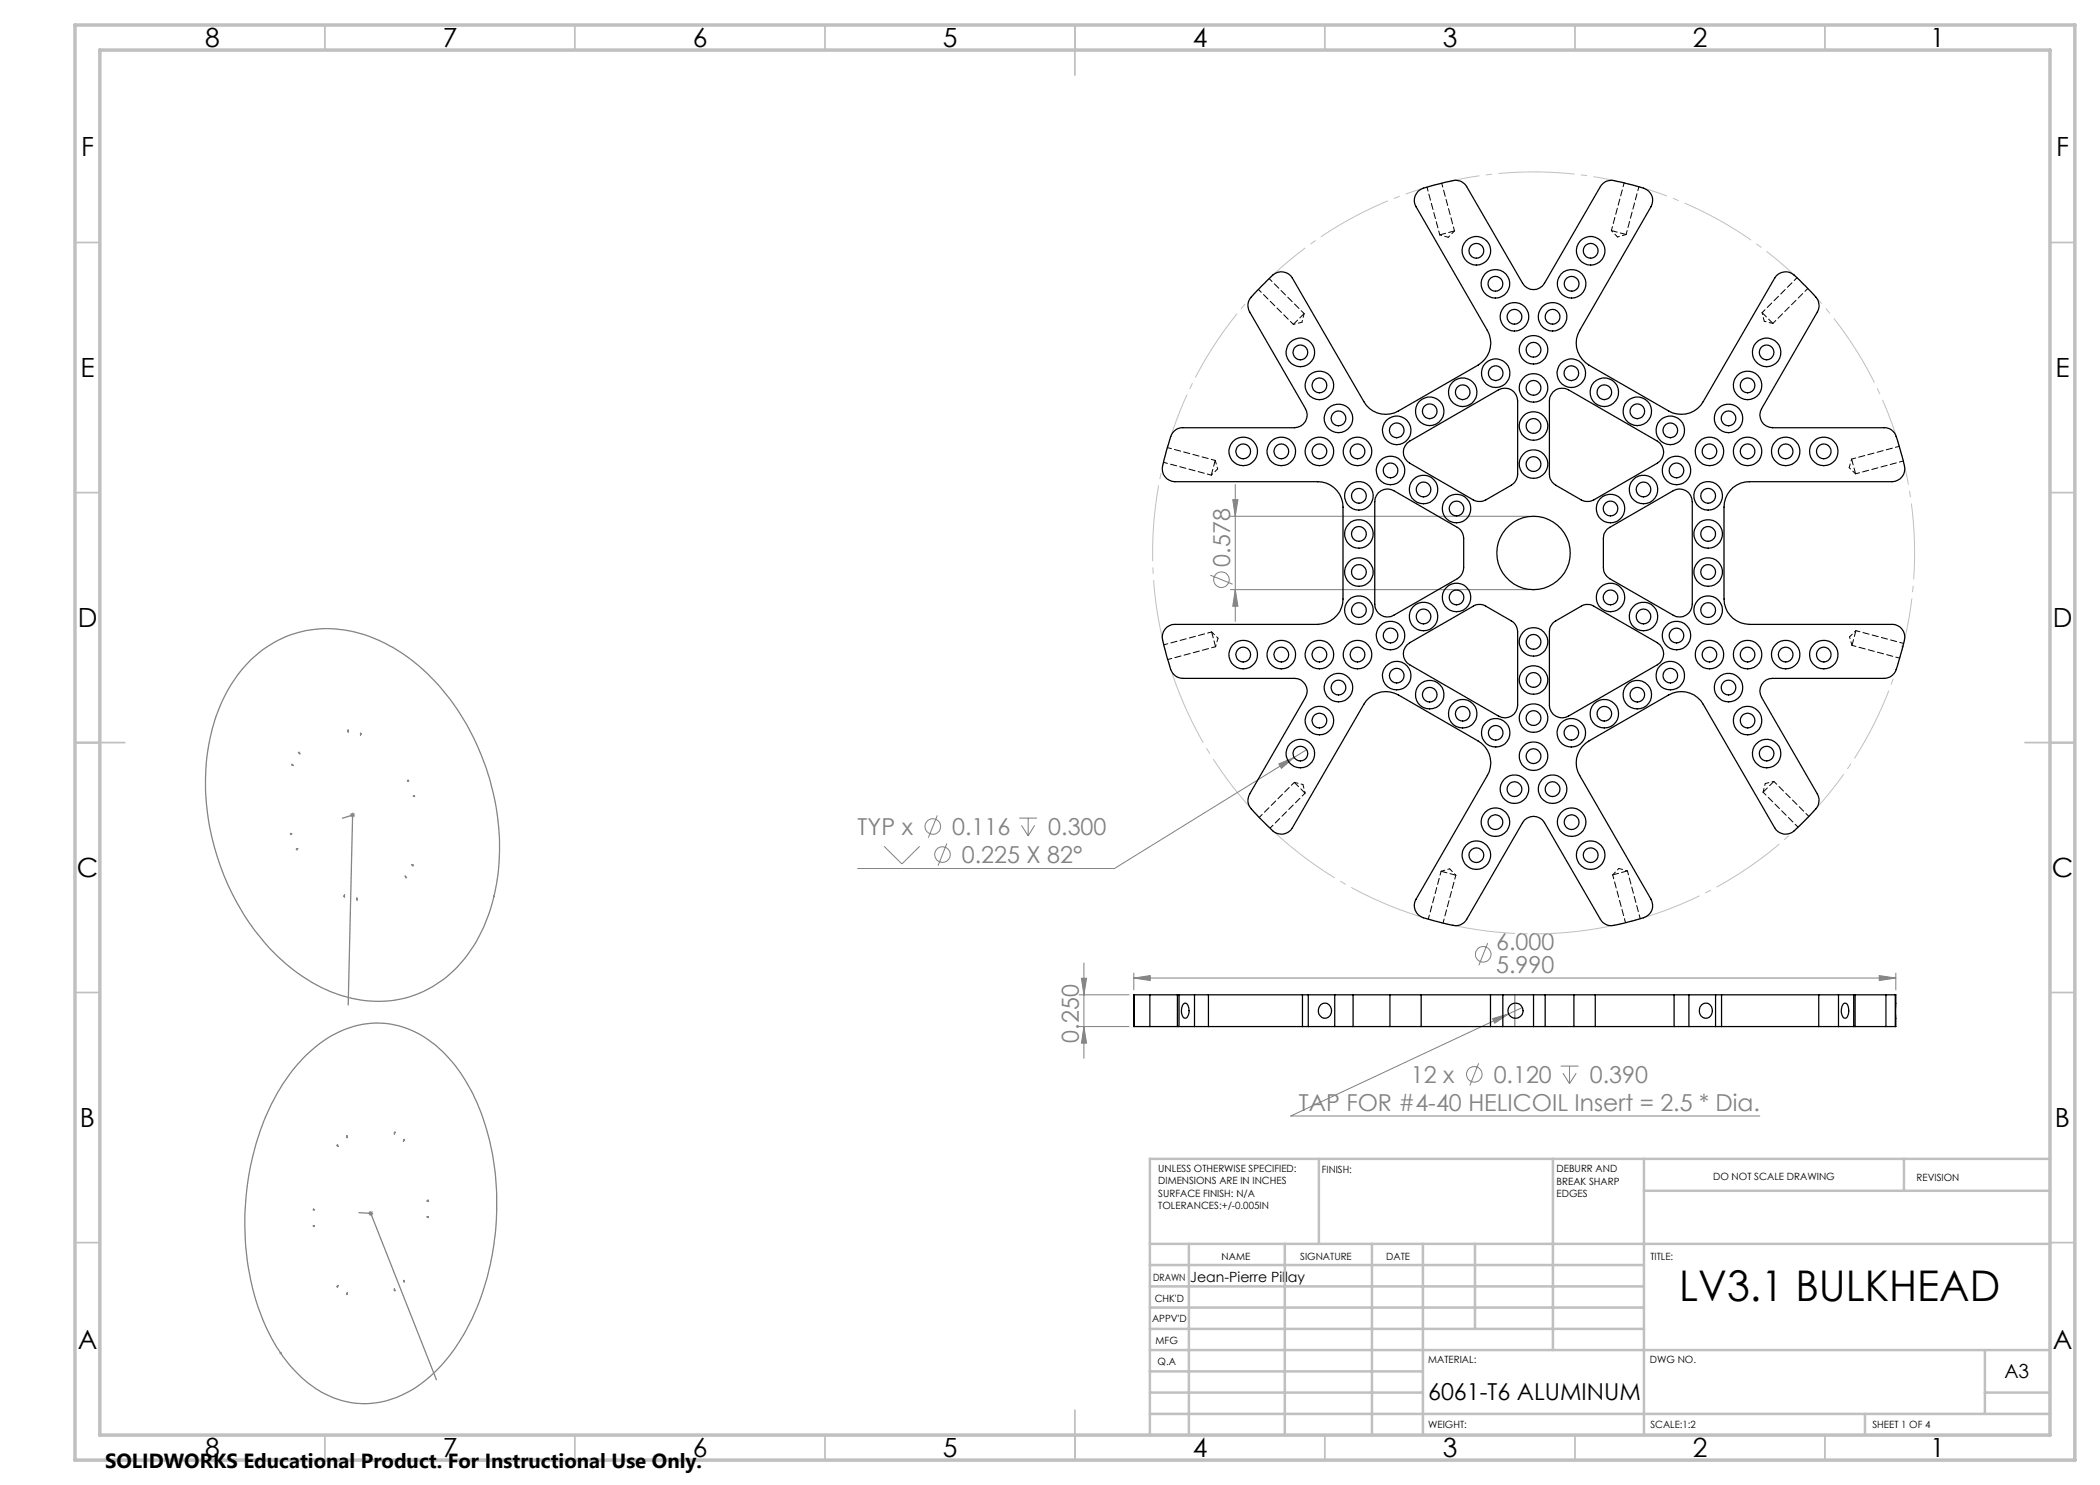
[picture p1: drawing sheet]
<svg xmlns="http://www.w3.org/2000/svg" width="420mm" height="297mm" viewBox="0 0 420 297" stroke-linecap="round" stroke-linejoin="round" font-family="sans-serif">
<g fill="none" stroke="#808080" stroke-width=".2">
<path d="M246.6 99.9h1l-.5 3.4zM247.1 96.9v27.4M242.1 115l4.4 1.8M246.1 103.3h59.6M246.1 117.9h59.6M247.1 117.9l.5 3.3h-1zM255.8 152.8l3-1.3-2.5 2.2zM261.3 149.9l-38.4 23.8h-51.4M70 163h1M70.1 162.7l.8 .7M70.5 162.5v1M70.9 162.7l-.8 .7"/>
<path d="M71.4 179.6l.1 .3M176.8 169.3l3.6 3.5 3.5-3.5M187.5 163.1l-1.8 4.4M189.4 168.7l-1.8 4.4M203.8 163.6h3.6M204.3 165.1l1.3 2.1M205.6 163.6v3.6M206.9 165.1l-1.3 2.1M215.8 199h10M216.3 195.6h1l-.5 3.4zM216.8 192.6v19.1M226.8 195.6l3.2-.5v1z"/>
<path d="M226.8 194.6v3.4M226.8 195.6h152.4M297.5 188.6l-1.7 4.5M375.8 195.1l3.4 .5-3.4 .5zM379.2 194.6v3.4M215.8 205.3h10M216.8 205.3l.5 3.3h-1zM295.7 212.7l-1.7 4.4M298.5 203.7l3.2-.9-2.8 1.8zM301.7 202.8l-43.5 20.4h93.8M304.5 201.5l-2.8 1.3M312.1 213.2h3.6"/>
<path d="M312.6 214.6l1.3 2.1M313.9 213.2v3.5M315.2 214.6l-1.3 2.1M73.7 242.7h.9M73.8 242.3l.7 .7M74.2 242.2v1M74.5 242.3l-.7 .7M78.9 257.8v.3"/>
<circle cx="244.3" cy="115.9" r="1.55"/>
<circle cx="186.6" cy="165.3" r="1.55"/>
<circle cx="188.5" cy="170.9" r="1.55"/>
<circle cx="296.6" cy="190.9" r="1.56"/>
<circle cx="294.9" cy="214.9" r="1.55"/>
</g>
<path d="M379.6 88.3a76.2 76.2 0 0 0-127.7-30.7 76.2 76.2 0 0 0 35.1 126.6 76.2 76.2 0 0 0 93.7-92.1l-1.1-3.8" fill="none" stroke="#c0c0c0" stroke-width=".2" stroke-dasharray="15.2 1.3 1.3 1.3" stroke-dashoffset="6.4" stroke-linecap="butt"/>
<g fill="none" stroke="#808080" stroke-width=".25">
<path d="M50.1 132a22.1 22.1 0 0 1 23.3-4.9 37.5 37.5 0 0 1 18.8 16 48.3 48.3 0 0 1 6.3 37.2 27.8 27.8 0 0 1-11.8 16.9 22.7 22.7 0 0 1-21.4 .8 40.6 40.6 0 0 1-19.3-20.2 47 47 0 0 1-3-33.8 29.5 29.5 0 0 1 7.1-12zM380.4 129.3l.1 .1zM58.4 152.9l.3 .2-.3-.1zM59.7 150.5h.1l.2 .3zM69.5 146.1l.1-.1v.4zM72.1 146.6l.1 .2-.1 .2zM81.6 156l.1 .2-.2 .1zM82.7 159.2l.2-.1v.2zM58.1 166.7l.2 .1-.2 .1zM59.3 169.8l.2-.1-.1 .3zM68.5 163.7l2-.7-.9 38M68.9 179v.4l-.1-.2z"/>
<path d="M71.4 179.6l.1 .3-.1 .1zM81 175.2l.3 .3h-.1zM82.3 172.9l.3 .1v.2zM98.8 179.2h.1M303 199v6.3M61.2 211.1a19.8 19.8 0 0 1 16.4-6.4 21.1 21.1 0 0 1 14.1 9.3 44.5 44.5 0 0 1 7.5 23.1 53.1 53.1 0 0 1-6.9 30.5 26.9 26.9 0 0 1-13.8 12.1 17.7 17.7 0 0 1-18.2-4.3 37 37 0 0 1-10.3-20.4 54.3 54.3 0 0 1 6-37.3 32.1 32.1 0 0 1 5.2-6.6zM67.5 228.9l.1 .4-.2-.2zM69.3 227.2h.1v.3zM78.9 226.5l.1-.1-.1 .4zM80.8 227.9l.1 .2-.2 .1zM62.7 245.1h.2l-.2 .2zM62.7 241.8l.2 .2h-.2z"/>
<path d="M67.4 257.3l.2-.2-.1 .4zM69.5 258.5v.4h-.2zM71.8 242.5l2.4 .2 13.1 33.2M78.9 257.8l.1 .3h-.1zM80.7 256.1l.2 .1-.1 .2zM85.4 240.2l.2-.2 .1 .2zM85.4 243.4l.3-.1-.1 .2zM56.1 270.5h.1"/>
</g>
<g fill="none" stroke="#c0c0c0" stroke-width=".35">
<path d="M65 5v5M115 5v5M165 5v5M215 5v10M265 5v5M315 5v5M365 5v5M15 48.5h5M410 48.5h5M15 98.5h5M410 98.5h5M15 148.5h10"/>
<path d="M405 148.5h10M15 198.5h5M410 198.5h5M15 248.5h5M410 248.5h5M65 287v5M115 287v5M165 287v5M215 282v10M265 287v5M315 287v5M365 287v5"/>
</g>
<g fill="none" stroke="#c0c0c0" stroke-width=".5">
<path d="M263.8 231.8v17M310.6 231.8v38.2M328.8 231.8v55.2M328.8 238.2h81.2M380.8 231.8v6.4M410 231.8h-180v55.2M230 248.8h180M230 257.3h98.8M230 253h98.8M237.8 248.8v38.2M257 248.8v38.2M274.4 248.8v38.2"/>
<path d="M284.6 248.8v38.2M295 248.8v17M230 265.8h98.8M230 261.5h98.8M230 278.5h54.6M230 274.3h54.6M230 270h180M397 278.5h13M397 270v12.8M230 282.8h180M373 282.8v4.2"/>
</g>
<path d="M15 5h400v287h-400zM20 10h390v277h-390z" fill="none" stroke="#c0c0c0" stroke-width=".7"/>
<g fill="#808080">
<path d="M255.8 152.8l.5 .9 2.5-2.2zM298.5 203.7l.4 .9 2.8-1.8zM226.8 195.6l3.2-.5v1zM375.8 195.1l3.4 .5-3.4 .5z"/>
<path d="M216.8 205.3l.5 3.3h-1zM216.3 195.6h1l-.5 3.4z"/>
<path d="M246.6 99.9h1l-.5 3.4zM247.1 117.9l.5 3.3h-1z"/>
</g>
<g fill="none" stroke="#000" stroke-width=".25">
<path d="M252.3 57.2l1.1-1.1a4.5 4.5 0 0 1 2.7-1.7 2.57 2.57 0 0 1 2.4 1.2l14.8 25.5a5.1 5.1 0 0 0 6.4 1.1l15.9-9.2 .7-.5a5.1 5.1 0 0 0 1.2-6.4l-14.5-25.3a2.72 2.72 0 0 1 2.4-3.4l4.4-1.1a2.77 2.77 0 0 1 3.5 1l11.6 19.9a2.53 2.53 0 0 0 4-.5l11.4-19.7a2.75 2.75 0 0 1 3.2-.7l4.5 1.1a2.67 2.67 0 0 1 2.2 3.9l-14.6 25.6a5.1 5.1 0 0 0 2.2 6.1l16.7 9.6a5 5 0 0 0 6.1-2.3l14.6-25.1a2.68 2.68 0 0 1 4.2 .4l3.3 3.2a2.82 2.82 0 0 1 .8 3.6l-11.4 19.9a2.54 2.54 0 0 0 2.4 3.2h22.7a2.83 2.83 0 0 1 2.3 2.5l1.2 4.5a2.66 2.66 0 0 1-2.3 3.8l-29.4 .1a5.1 5.1 0 0 0-4.2 5l.1 19.3a5.1 5.1 0 0 0 5 4.2h29.1a2.7 2.7 0 0 1 1.7 3.8l-1.2 4.5a2.8 2.8 0 0 1-2.7 2.5h-22.9a2.56 2.56 0 0 0-1.6 3.8l11.3 19.7a2.85 2.85 0 0 1-.9 3.1l-3.3 3.3a2.65 2.65 0 0 1-4.5 0l-14.8-25.5a5.1 5.1 0 0 0-6.4-1.1l-16.6 9.7a5 5 0 0 0-1.2 6.4l14.5 25.3a2.64 2.64 0 0 1-2.4 3.4l-1.5 .4a14.9 14.9 0 0 1-4.9 .9l-1-.6-.5-.6-11.2-19.4a2.52 2.52 0 0 0-4.4 0l-11.4 19.7a2.76 2.76 0 0 1-3.3 .7l-4.4-1.1a2.65 2.65 0 0 1-2.2-4l14.7-25.5a5.1 5.1 0 0 0-2.3-6.1l-16.7-9.6a5.1 5.1 0 0 0-6.1 2.3l-14.6 25.1a2.68 2.68 0 0 1-4.2-.4l-1.1-1a14.3 14.3 0 0 1-3.2-3.9l-.1-.8 .3-1.1 11.2-19.3a2.54 2.54 0 0 0-2.2-3.8l-22.7-.1a2.83 2.83 0 0 1-2.3-2.4l-1.2-4.5a2.65 2.65 0 0 1 2.3-3.8h28.5l.9-.1a5.1 5.1 0 0 0 4.2-5l-.1-19.3a5.1 5.1 0 0 0-5-4.2h-29.1a2.67 2.67 0 0 1-1.7-3.8l1.2-4.5a2.73 2.73 0 0 1 2.7-2.5h22.3l.6-.1a2.51 2.51 0 0 0 1.6-3.7l-11.3-19.6a2.74 2.74 0 0 1 1-3.3zM310.6 78.4a2.52 2.52 0 0 1 3.1-.4l17.8 10.2a2.55 2.55 0 0 1 0 4.4l-12.7 7.4a2.7 2.7 0 0 1-2.6 0l-5-3a2.69 2.69 0 0 1-1.3-2.2v-14.6l.1-.7zM275.7 98.5a2.59 2.59 0 0 1 3.1-.4l12.7 7.4a2.57 2.57 0 0 1 1.2 2.2v5.8a2.69 2.69 0 0 1-1.2 2.2l-12.7 7.3a2.54 2.54 0 0 1-3.8-2.1v-20.6v-.6zM281.4 88.6l18.3-10.6a2.54 2.54 0 0 1 3.8 2.2v14.6a2.69 2.69 0 0 1-1.2 2.2l-5.1 3a2.7 2.7 0 0 1-2.6 0l-12.7-7.4a2.51 2.51 0 0 1-.5-4zM321.4 105.9l13.2-7.8a2.54 2.54 0 0 1 3.9 2.2v20.6a2.54 2.54 0 0 1-3.9 2.1l-12.7-7.3a2.69 2.69 0 0 1-1.2-2.2v-5.8l.2-1zM281.4 129l13.2-7.8a2.46 2.46 0 0 1 2.6 0l5.1 3a2.57 2.57 0 0 1 1.2 2.2v14.6a2.54 2.54 0 0 1-3.8 2.2l-17.8-10.2a2.51 2.51 0 0 1-.5-4zM310.6 124.6l5.6-3.4a2.46 2.46 0 0 1 2.6 0l12.7 7.3a2.55 2.55 0 0 1 0 4.5l-17.8 10.2a2.54 2.54 0 0 1-3.8-2.2v-14.6l.2-1zM226.8 199h3.2M226.8 199v4.7v-3M226.8 199v6.3M230 199h5.5M230 199v6.3"/>
<path d="M235.5 199h.3M235.5 199v6.3M235.8 199h3.1M235.8 199v6.3M238.9 199h2.8M238.9 199v6.3M241.7 199h18.8M241.7 199v6.3M260.5 199h1.2M260.5 199v6.3M261.7 199h5.2M261.7 199v6.3"/>
<path d="M266.9 199h3.7M266.9 199v6.3M270.6 199h7.4M270.6 199v6.3M278 199h6.2M278 199v6.3M284.2 199h13.9M284.2 199v6.3M298.1 199h2.5M298.1 199v6.3M300.6 199h6.1M300.6 199v6.3"/>
<path d="M306.7 199h2.3M306.7 199v6.3M309 199v6.3M309 199h5.8M314.8 199h4.3M314.8 199v6.3M319.1 199h15.7M319.1 199v6.3M334.8 199h3M334.8 199v6.3M337.8 199h5.3M337.8 199v6.3"/>
<path d="M343.1 199h1.2M343.1 199v6.3M344.3 199v6.3M344.3 199h19.4M363.7 199h4M363.7 199v6.3M367.7 199h3M367.7 199v6.3M370.7 199h.3M370.7 199v6.3M371 199v6.3M371 199h6.2"/>
<path d="M377.2 199h1.9M377.2 199v6.3M379.1 199h.1v6.3h-.1M379.1 199v6.3M226.8 203.7v1.6M226.8 205.3h3.2M230 205.3h5.5M235.5 205.3h.3M235.8 205.3h3.1M236.7 200.8l.3-.2a1.51 1.51 0 0 1 .8 1.9 1.21 1.21 0 0 1-.8 1.2 1.85 1.85 0 0 1-.5-2.6zM238.9 205.3h2.8M241.7 205.3h18.8"/>
<path d="M260.5 205.3h1.2M261.7 205.3h5.2M264.2 200.9a1.44 1.44 0 0 1 1.8 .3 1.44 1.44 0 0 1 0 1.9 1.35 1.35 0 0 1-1.7 .4 1.35 1.35 0 0 1-.6-1.7zM266.9 205.3h3.7M270.6 205.3h7.4M278 205.3h6.2M284.2 205.3h13.9M298.1 205.3h2.5M300.6 205.3h6.1M306.7 205.3h2.3M309 205.3h5.8M314.8 205.3h4.3"/>
<path d="M319.1 205.3h15.7M334.8 205.3h3M337.8 205.3h5.3M340.4 200.9a1.37 1.37 0 0 1 1.6 .1 1.37 1.37 0 0 1 .4 1.6 1.33 1.33 0 0 1-1.7 1 1.33 1.33 0 0 1-.8-1.8zM343.1 205.3h1.2M344.3 205.3h19.4M363.7 205.3h4M367.7 205.3h3M368.7 200.8l.2-.2a1.46 1.46 0 0 1 .8 1.9 1.18 1.18 0 0 1-.7 1.2 1.3 1.3 0 0 1-.7-1.7zM370.7 205.3h.3M371 205.3h6.2M377.2 205.3h1.9"/>
<circle cx="295.3" cy="50.2" r="1.48"/>
<circle cx="295.3" cy="50.2" r="2.86"/>
<circle cx="299.1" cy="56.8" r="1.48"/>
<circle cx="299.1" cy="56.8" r="2.85"/>
<circle cx="314.3" cy="56.8" r="1.48"/>
<circle cx="314.3" cy="56.8" r="2.85"/>
<circle cx="318.1" cy="50.2" r="1.48"/>
<circle cx="318.1" cy="50.2" r="2.86"/>
<circle cx="260.1" cy="70.5" r="1.48"/>
<circle cx="260.1" cy="70.5" r="2.86"/>
<circle cx="263.9" cy="77.1" r="1.48"/>
<circle cx="263.9" cy="77.1" r="2.85"/>
<circle cx="292.5" cy="78.5" r="1.47"/>
<circle cx="292.5" cy="78.4" r="2.87"/>
<circle cx="299.1" cy="74.7" r="1.47"/>
<circle cx="299.1" cy="74.6" r="2.87"/>
<circle cx="302.9" cy="63.4" r="2.85"/>
<circle cx="302.9" cy="63.4" r="1.48"/>
<circle cx="306.7" cy="77.6" r="2.85"/>
<circle cx="306.7" cy="70" r="2.85"/>
<circle cx="306.7" cy="70" r="1.48"/>
<circle cx="306.7" cy="77.6" r="1.48"/>
<circle cx="310.5" cy="63.4" r="2.85"/>
<circle cx="310.5" cy="63.4" r="1.48"/>
<circle cx="314.3" cy="74.6" r="2.86"/>
<circle cx="314.3" cy="74.7" r="1.47"/>
<circle cx="320.9" cy="78.5" r="1.47"/>
<circle cx="320.9" cy="78.4" r="2.87"/>
<circle cx="349.5" cy="77.1" r="1.47"/>
<circle cx="349.5" cy="77.1" r="2.86"/>
<circle cx="353.3" cy="70.5" r="1.47"/>
<circle cx="353.3" cy="70.5" r="2.87"/>
<circle cx="248.6" cy="90.3" r="2.85"/>
<circle cx="248.6" cy="90.3" r="1.48"/>
<circle cx="256.3" cy="90.3" r="2.85"/>
<circle cx="256.3" cy="90.3" r="1.48"/>
<circle cx="263.9" cy="90.3" r="2.85"/>
<circle cx="263.9" cy="90.3" r="1.48"/>
<circle cx="267.7" cy="83.7" r="2.85"/>
<circle cx="267.7" cy="83.7" r="1.48"/>
<circle cx="271.5" cy="90.3" r="2.85"/>
<circle cx="271.5" cy="90.3" r="1.48"/>
<circle cx="271.8" cy="99.2" r="2.85"/>
<circle cx="271.8" cy="99.2" r="1.48"/>
<circle cx="278.1" cy="94.1" r="2.85"/>
<circle cx="278.1" cy="94.1" r="1.47"/>
<circle cx="279.3" cy="86.1" r="2.86"/>
<circle cx="279.3" cy="86.1" r="1.47"/>
<circle cx="284.7" cy="97.9" r="2.86"/>
<circle cx="284.7" cy="97.9" r="1.47"/>
<circle cx="285.9" cy="82.3" r="1.47"/>
<circle cx="285.9" cy="82.3" r="2.87"/>
<circle cx="306.7" cy="85.2" r="2.85"/>
<circle cx="306.7" cy="92.8" r="2.85"/>
<circle cx="306.7" cy="85.2" r="1.48"/>
<circle cx="306.7" cy="92.8" r="1.48"/>
<circle cx="327.5" cy="82.3" r="1.47"/>
<circle cx="327.5" cy="82.3" r="2.87"/>
<circle cx="328.7" cy="97.9" r="2.86"/>
<circle cx="328.7" cy="97.9" r="1.47"/>
<circle cx="334.1" cy="86.1" r="1.47"/>
<circle cx="334.1" cy="86.1" r="2.87"/>
<circle cx="335.3" cy="94.1" r="2.86"/>
<circle cx="335.3" cy="94.1" r="1.47"/>
<circle cx="341.6" cy="99.2" r="2.85"/>
<circle cx="341.6" cy="99.2" r="1.48"/>
<circle cx="341.9" cy="90.3" r="2.86"/>
<circle cx="341.9" cy="90.3" r="1.47"/>
<circle cx="345.7" cy="83.7" r="2.86"/>
<circle cx="345.7" cy="83.7" r="1.47"/>
<circle cx="349.5" cy="90.3" r="2.86"/>
<circle cx="349.5" cy="90.3" r="1.47"/>
<circle cx="357.1" cy="90.3" r="2.86"/>
<circle cx="357.1" cy="90.3" r="1.47"/>
<circle cx="364.8" cy="90.3" r="2.86"/>
<circle cx="364.8" cy="90.3" r="1.47"/>
<circle cx="271.8" cy="106.8" r="2.85"/>
<circle cx="271.8" cy="114.4" r="2.85"/>
<circle cx="271.8" cy="106.8" r="1.48"/>
<circle cx="271.8" cy="114.4" r="1.48"/>
<circle cx="291.3" cy="119.5" r="2.86"/>
<circle cx="291.3" cy="101.7" r="2.86"/>
<circle cx="291.3" cy="119.5" r="1.47"/>
<circle cx="291.3" cy="101.7" r="1.47"/>
<circle cx="306.7" cy="110.6" r="7.3"/>
<circle cx="322.1" cy="119.5" r="2.86"/>
<circle cx="322.1" cy="101.7" r="2.86"/>
<circle cx="322.1" cy="119.5" r="1.47"/>
<circle cx="322.1" cy="101.7" r="1.47"/>
<circle cx="341.6" cy="114.4" r="2.85"/>
<circle cx="341.6" cy="106.8" r="2.85"/>
<circle cx="341.6" cy="106.8" r="1.48"/>
<circle cx="341.6" cy="114.4" r="1.48"/>
<circle cx="248.6" cy="130.9" r="2.85"/>
<circle cx="248.6" cy="130.9" r="1.48"/>
<circle cx="256.3" cy="130.9" r="2.85"/>
<circle cx="256.3" cy="130.9" r="1.48"/>
<circle cx="263.9" cy="130.9" r="2.85"/>
<circle cx="263.9" cy="130.9" r="1.48"/>
<circle cx="267.7" cy="137.5" r="2.85"/>
<circle cx="267.7" cy="137.5" r="1.48"/>
<circle cx="271.5" cy="130.9" r="2.85"/>
<circle cx="271.5" cy="130.9" r="1.48"/>
<circle cx="271.8" cy="122" r="2.85"/>
<circle cx="271.8" cy="122" r="1.48"/>
<circle cx="278.1" cy="127.1" r="2.85"/>
<circle cx="278.1" cy="127.1" r="1.47"/>
<circle cx="279.3" cy="135.1" r="2.85"/>
<circle cx="279.3" cy="135.1" r="1.46"/>
<circle cx="284.7" cy="123.3" r="2.86"/>
<circle cx="284.7" cy="123.3" r="1.47"/>
<circle cx="285.9" cy="138.9" r="1.46"/>
<circle cx="285.9" cy="138.9" r="2.86"/>
<circle cx="306.7" cy="128.4" r="2.85"/>
<circle cx="306.7" cy="136" r="2.85"/>
<circle cx="306.7" cy="128.4" r="1.48"/>
<circle cx="306.7" cy="136" r="1.48"/>
<circle cx="327.5" cy="138.9" r="1.46"/>
<circle cx="327.5" cy="138.9" r="2.86"/>
<circle cx="328.7" cy="123.3" r="2.86"/>
<circle cx="328.7" cy="123.3" r="1.47"/>
<circle cx="334.1" cy="135.1" r="1.46"/>
<circle cx="334.1" cy="135.1" r="2.86"/>
<circle cx="335.3" cy="127.1" r="2.86"/>
<circle cx="335.3" cy="127.1" r="1.47"/>
<circle cx="341.6" cy="122" r="2.85"/>
<circle cx="341.6" cy="122" r="1.48"/>
<circle cx="341.9" cy="130.9" r="2.86"/>
<circle cx="341.9" cy="130.9" r="1.47"/>
<circle cx="345.7" cy="137.5" r="2.86"/>
<circle cx="345.7" cy="137.5" r="1.47"/>
<circle cx="349.5" cy="130.9" r="2.86"/>
<circle cx="349.5" cy="130.9" r="1.47"/>
<circle cx="357.1" cy="130.9" r="2.86"/>
<circle cx="357.1" cy="130.9" r="1.47"/>
<circle cx="364.8" cy="130.9" r="2.86"/>
<circle cx="364.8" cy="130.9" r="1.47"/>
<circle cx="260.1" cy="150.7" r="2.85"/>
<circle cx="260.1" cy="150.7" r="1.48"/>
<circle cx="263.9" cy="144.1" r="2.85"/>
<circle cx="263.9" cy="144.1" r="1.48"/>
<circle cx="292.5" cy="142.7" r="1.46"/>
<circle cx="292.5" cy="142.7" r="2.86"/>
<circle cx="299.1" cy="146.6" r="1.46"/>
<circle cx="299.1" cy="146.5" r="2.86"/>
<circle cx="302.9" cy="157.8" r="2.85"/>
<circle cx="302.9" cy="157.8" r="1.48"/>
<circle cx="306.7" cy="143.6" r="2.85"/>
<circle cx="306.7" cy="151.2" r="2.85"/>
<circle cx="306.7" cy="151.2" r="1.48"/>
<circle cx="306.7" cy="143.6" r="1.48"/>
<circle cx="310.5" cy="157.8" r="2.85"/>
<circle cx="310.5" cy="157.8" r="1.48"/>
<circle cx="314.3" cy="146.5" r="2.85"/>
<circle cx="314.3" cy="146.6" r="1.46"/>
<circle cx="320.9" cy="142.7" r="1.46"/>
<circle cx="320.9" cy="142.7" r="2.86"/>
<circle cx="349.5" cy="144.1" r="2.86"/>
<circle cx="349.5" cy="144.1" r="1.47"/>
<circle cx="353.3" cy="150.7" r="2.86"/>
<circle cx="353.3" cy="150.7" r="1.47"/>
<circle cx="295.3" cy="171" r="2.85"/>
<circle cx="295.3" cy="171" r="1.48"/>
<circle cx="299.1" cy="164.4" r="2.85"/>
<circle cx="299.1" cy="164.4" r="1.48"/>
<circle cx="314.3" cy="164.4" r="2.85"/>
<circle cx="314.3" cy="164.4" r="1.48"/>
<circle cx="318.1" cy="171" r="2.85"/>
<circle cx="318.1" cy="171" r="1.48"/>
<circle cx="303.1" cy="202.1" r="1.53"/>
</g>
<path d="M288 47l2.9-.8M322.3 46.1l2.9 .8M258.7 64.9l2.1-2.2M352.4 62.5l2.2 2.2M242.3 95l.7-2.9M370.3 91.8l.8 3M243.1 129.3l-.8-2.9M371.2 126.1l-.8 3M261 158.6l-2.1-2.1M354.8 156.3l-2.2 2.1M291.2 175l-3-.7M325.5 174.2l-3 .8" fill="none" stroke="#000" stroke-width=".2" stroke-dasharray="1.3 .6" stroke-dashoffset=".1"/>
<g fill="none" stroke="#000" stroke-width=".2" stroke-dasharray="1.3 .6" stroke-dashoffset=".5">
<path d="M285.4 37.4l2.6 9.6M324.8 36.6l-2.5 9.5M251.7 57.9l7 7M290.9 46.2l-2.6-9.6M325.2 46.9l2.6-9.6M359.4 55.5l-7 7M260.8 62.7l-7-7M354.6 64.7l7-7M232.7 92.5l9.6 2.5M243 92.1l-9.5-2.6M371.1 94.8l9.6-2.6M379.9 89.3l-9.6 2.5"/>
<path d="M233.6 131.9l9.5-2.6M242.3 126.4l-9.5 2.6M370.4 129.1l9.6 2.5M380.7 128.7l-9.5-2.6M258.9 156.5l-7 7M352.6 158.4l7 7M254 165.6l7-7M288.2 174.3l-2.5 9.5M322.5 175l2.6 9.5M361.8 163.3l-7-7M288.6 184.6l2.6-9.6M328 183.7l-2.5-9.5"/>
</g>
<g fill="none" stroke="#000" stroke-width=".2" stroke-dasharray="1.3 .6" stroke-dashoffset=".9">
<path d="M288 47l1.7 .5M289.7 47.5l1.2-1.3M322.3 46.1l1.2 1.3M323.5 47.4l1.7-.5M258.7 64.9l1.7-.5M260.4 64.4l.4-1.7M352.4 62.5l.5 1.8M352.9 64.3l1.7 .4M242.3 95l1.2-1.2M243.5 93.8l-.5-1.7M369.8 93.5l1.3 1.3M370.3 91.8l-.5 1.7"/>
<path d="M243.1 129.3l.5-1.7M243.6 127.6l-1.3-1.2M369.9 127.4l.5 1.7M371.2 126.1l-1.3 1.3M260.6 156.9l-1.7-.4M261 158.6l-.4-1.7M353 156.7l-.4 1.7M354.8 156.3l-1.8 .4M289.9 173.8l-1.7 .5M291.2 175l-1.3-1.2M323.8 173.7l-1.3 1.3M325.5 174.2l-1.7-.5"/>
</g>
<text font-size="8.5" x="335.8" y="260.3">LV3.1 BULKHEAD</text>
<g font-size="5.3">
<text x="41" y="9.5">8</text>
<text x="88.5" y="9.5">7</text>
<text x="138.5" y="9.5">6</text>
<text x="188.5" y="9.5">5</text>
<text x="238.5" y="9.5">4</text>
<text x="288.5" y="9.5">3</text>
<text x="338.5" y="9.5">2</text>
<text x="386" y="9.5">1</text>
<text x="16.2" y="31.2">F</text>
<text x="411.2" y="31.2">F</text>
<text x="16.1" y="75.5">E</text>
<text x="411.1" y="75.5">E</text>
<text x="15.5" y="125.5">D</text>
<text x="410.5" y="125.5">D</text>
<text x="15.4" y="175.5">C</text>
<text x="410.4" y="175.5">C</text>
<text x="16" y="225.5">B</text>
<text x="411" y="225.5">B</text>
<text x="15.5" y="269.8">A</text>
<text x="410.5" y="269.8">A</text>
<text x="41" y="291.5">8</text>
<text x="88.5" y="291.5">7</text>
<text x="138.5" y="291.5">6</text>
<text x="188.5" y="291.5">5</text>
<text x="238.5" y="291.5">4</text>
<text x="288.5" y="291.5">3</text>
<text x="338.5" y="291.5">2</text>
<text x="386" y="291.5">1</text>
</g>
<g font-size="4.7" fill="#808080">
<text x="246" y="113.4" transform="rotate(-90 246 113.4)">0.578</text>
<text x="171.5" y="167">TYP x</text>
<text x="190.4" y="167">0.116</text>
<text x="209.7" y="167">0.300</text>
<text x="192.4" y="172.6">0.225 X 82°</text>
<text x="299.2" y="190.1">6.000</text>
<text x="299.2" y="194.6">5.990</text>
<text x="215.8" y="208.5" transform="rotate(-90 215.8 208.5)">0.250</text>
<text x="282.2" y="216.6">12 x</text>
<text x="298.7" y="216.6">0.120</text>
<text x="318" y="216.6">0.390</text>
<text x="259.8" y="222.2">TAP FOR #4-40 HELICOIL Insert = 2.5 * Dia.</text>
</g>
<text font-size="4.7" x="285.6" y="280">6061-T6 ALUMINUM</text>
<text font-size="4.1" x="21" y="293.7">SOLIDWORKS Educational Product. For Instructional Use Only.</text>
<text font-size="3.9" x="400.9" y="275.5">A3</text>
<text font-size="2.8" x="238.1" y="256.3">Jean-Pierre Pillay</text>
<g font-size="2">
<text x="231.7" y="234.4">UNLESS OTHERWISE SPECIFIED:</text>
<text x="231.7" y="236.9">DIMENSIONS ARE IN INCHES</text>
<text x="231.7" y="239.4">SURFACE FINISH: N/A</text>
<text x="264.4" y="234.6">FINISH:</text>
<text x="311.3" y="234.5">DEBURR AND</text>
<text x="311.3" y="237">BREAK SHARP</text>
<text x="311.3" y="239.5">EDGES</text>
<text x="342.6" y="236">DO NOT SCALE DRAWING</text>
<text x="383.3" y="236.2">REVISION</text>
<text x="231.7" y="241.9">TOLERANCES:+/-0.005IN</text>
<text x="244.3" y="252">NAME</text>
<text x="260" y="251.9">SIGNATURE</text>
<text x="277.2" y="251.9">DATE</text>
<text x="330.1" y="251.9">TITLE:</text>
<text x="230.6" y="256.1">DRAWN</text>
<text x="230.9" y="260.3">CHK'D</text>
<text x="230.4" y="264.4">APPV'D</text>
<text x="231.1" y="268.8">MFG</text>
<text x="231.5" y="273">Q.A</text>
<text x="285.7" y="272.5">MATERIAL:</text>
<text x="330" y="272.5">DWG NO.</text>
<text x="285.6" y="285.5">WEIGHT:</text>
<text x="330.1" y="285.6">SCALE:1:2</text>
<text x="374.5" y="285.6">SHEET 1 OF 4</text>
</g>
</svg>
